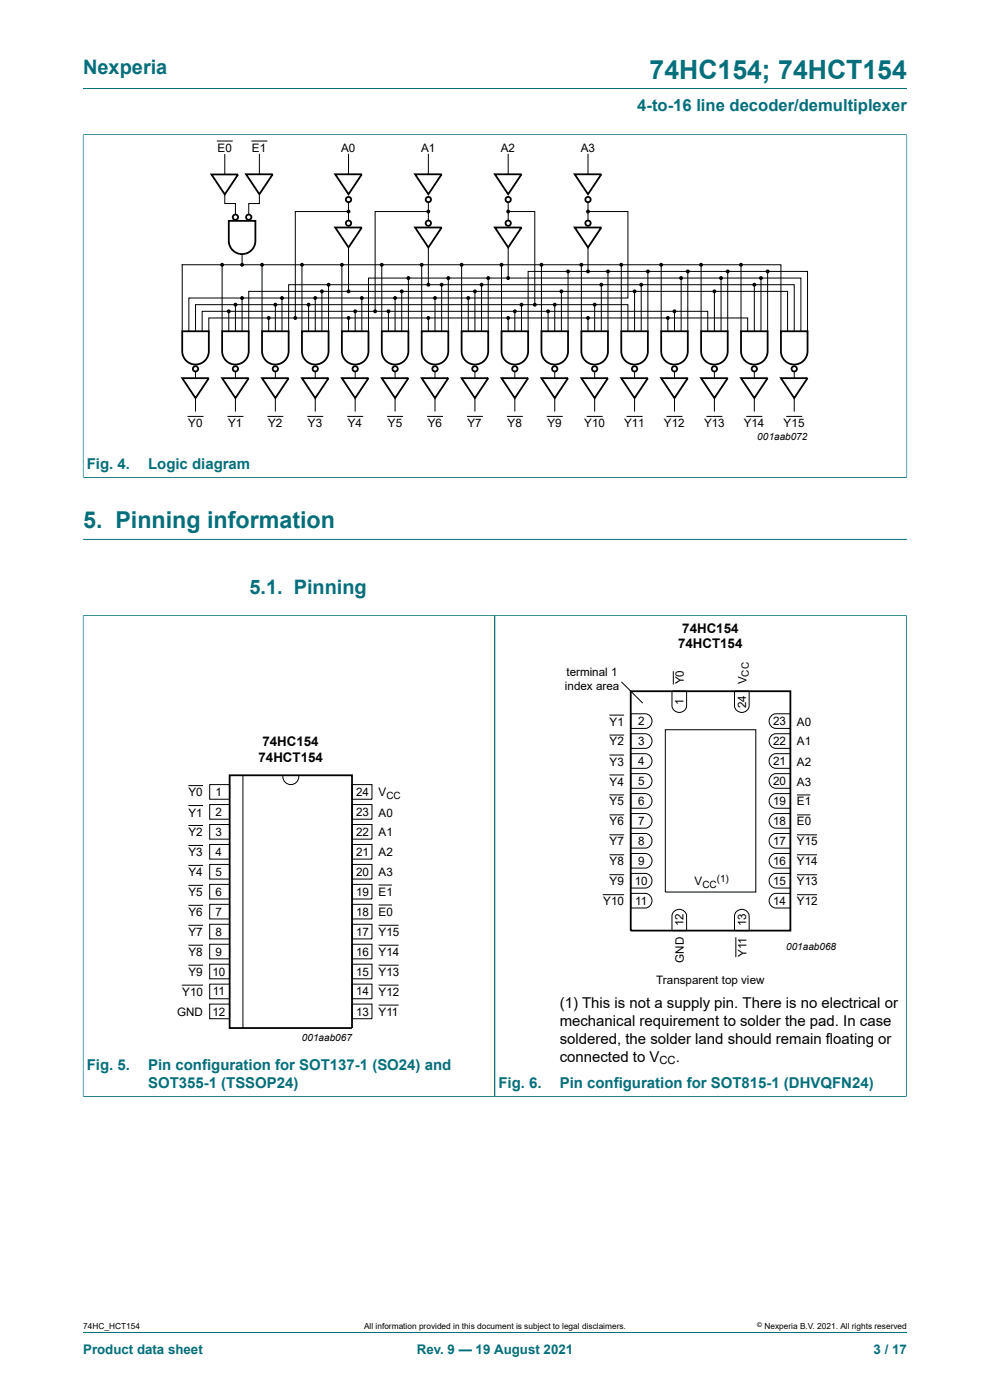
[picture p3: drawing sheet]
<svg xmlns="http://www.w3.org/2000/svg" width="210mm" height="297mm" viewBox="0 0 210 297" stroke-linecap="round" stroke-linejoin="round" font-family="sans-serif">
<path d="M17.6 18.8h174.8M17.6 28.6h174.8M17.6 28.5v72.9M192.4 28.5v72.9M17.6 101.3h174.8M17.6 114.4h174.8M17.6 130.5h174.7M17.6 130.5v102.2M105 130.5v102.1M192.3 130.5v102.2M17.6 232.6h174.7M17.6 282.6h174.8" fill="none" stroke="#036f7b" stroke-width=".21"/>
<g fill="none" stroke="#000" stroke-width=".38">
<path d="M44.9 37h5.6l-2.8 4.2zM52.2 37h5.6l-2.8 4.2zM71.1 37h5.7l-2.9 4.2zM88 37h5.7l-2.8 4.2zM105 37h5.6l-2.8 4.2zM121.9 37h5.7l-2.9 4.2zM48.5 46.9h5.7v4.2a2.82 2.82 0 0 1-2.8 2.8 2.82 2.82 0 0 1-2.9-2.8zM71.1 48.3h5.7l-2.9 4.2zM88 48.3h5.7l-2.8 4.2zM105 48.3h5.6l-2.8 4.2zM121.9 48.3h5.7l-2.9 4.2zM38.7 70.3h5.6v4.2a2.82 2.82 0 0 1-2.8 2.8 2.82 2.82 0 0 1-2.8-2.8z"/>
<path d="M47.1 70.3h5.7v4.2a2.82 2.82 0 0 1-2.9 2.8 2.82 2.82 0 0 1-2.8-2.8zM55.6 70.3h5.6v4.2a2.82 2.82 0 0 1-2.8 2.8 2.82 2.82 0 0 1-2.8-2.8zM64.1 70.3h5.6v4.2a2.82 2.82 0 0 1-2.8 2.8 2.82 2.82 0 0 1-2.8-2.8zM72.5 70.3h5.7v4.2a2.82 2.82 0 0 1-2.9 2.8 2.82 2.82 0 0 1-2.8-2.8zM81 70.3h5.6v4.2a2.82 2.82 0 0 1-2.8 2.8 2.82 2.82 0 0 1-2.8-2.8zM89.5 70.3h5.6v4.2a2.82 2.82 0 0 1-2.8 2.8 2.82 2.82 0 0 1-2.8-2.8zM97.9 70.3h5.7v4.2a2.82 2.82 0 0 1-2.9 2.8 2.82 2.82 0 0 1-2.8-2.8zM106.4 70.3h5.6v4.2a2.82 2.82 0 0 1-2.8 2.8 2.82 2.82 0 0 1-2.8-2.8zM114.9 70.3h5.6v4.2a2.82 2.82 0 0 1-2.8 2.8 2.82 2.82 0 0 1-2.8-2.8zM123.3 70.3h5.7v4.2a2.82 2.82 0 0 1-2.9 2.8 2.82 2.82 0 0 1-2.8-2.8zM131.8 70.3h5.6v4.2a2.82 2.82 0 0 1-2.8 2.8 2.82 2.82 0 0 1-2.8-2.8zM140.3 70.3h5.6v4.2a2.82 2.82 0 0 1-2.8 2.8 2.82 2.82 0 0 1-2.8-2.8z"/>
<path d="M148.7 70.3h5.7v4.2a2.82 2.82 0 0 1-2.9 2.8 2.82 2.82 0 0 1-2.8-2.8zM157.2 70.3h5.6v4.2a2.82 2.82 0 0 1-2.8 2.8 2.82 2.82 0 0 1-2.8-2.8zM165.7 70.3h5.6v4.2a2.82 2.82 0 0 1-2.8 2.8 2.82 2.82 0 0 1-2.8-2.8zM38.7 80.2h5.6l-2.8 4.3zM47.1 80.2h5.7l-2.9 4.3zM55.6 80.2h5.6l-2.8 4.3zM64.1 80.2h5.6l-2.8 4.3zM72.5 80.2h5.7l-2.9 4.3zM81 80.2h5.6l-2.8 4.3zM89.5 80.2h5.6l-2.8 4.3zM97.9 80.2h5.7l-2.9 4.3zM106.4 80.2h5.6l-2.8 4.3z"/>
<path d="M114.9 80.2h5.6l-2.8 4.3zM123.3 80.2h5.7l-2.9 4.3zM131.8 80.2h5.6l-2.8 4.3zM140.3 80.2h5.6l-2.8 4.3zM148.7 80.2h5.7l-2.9 4.3zM157.2 80.2h5.6l-2.8 4.3zM165.7 80.2h5.6l-2.8 4.3zM133.8 146.6h33.9v50.8h-33.9zM48.7 164.5h26v53.6h-26z"/>
<circle cx="49.9" cy="46.1" r=".56"/>
<circle cx="52.8" cy="46.1" r=".56"/>
<circle cx="73.9" cy="47.3" r=".56"/>
<circle cx="73.9" cy="42.3" r=".56"/>
<circle cx="90.9" cy="42.3" r=".56"/>
<circle cx="90.9" cy="47.3" r=".56"/>
<circle cx="107.8" cy="42.3" r=".56"/>
<circle cx="107.8" cy="47.3" r=".56"/>
<circle cx="124.7" cy="47.3" r=".56"/>
<circle cx="124.7" cy="42.3" r=".56"/>
<circle cx="41.5" cy="78.3" r=".56"/>
<circle cx="49.9" cy="78.3" r=".56"/>
<circle cx="58.4" cy="78.3" r=".56"/>
<circle cx="66.9" cy="78.3" r=".56"/>
<circle cx="75.3" cy="78.3" r=".56"/>
<circle cx="83.8" cy="78.3" r=".56"/>
<circle cx="92.3" cy="78.3" r=".56"/>
<circle cx="100.7" cy="78.3" r=".56"/>
<circle cx="109.2" cy="78.3" r=".56"/>
<circle cx="117.7" cy="78.3" r=".56"/>
<circle cx="126.1" cy="78.3" r=".56"/>
<circle cx="134.6" cy="78.3" r=".56"/>
<circle cx="143.1" cy="78.3" r=".56"/>
<circle cx="151.5" cy="78.3" r=".56"/>
<circle cx="160" cy="78.3" r=".56"/>
<circle cx="168.5" cy="78.3" r=".56"/>
</g>
<g fill="none" stroke="#000" stroke-width=".21">
<path d="M46 29.9h3.4M47.7 32.8v4.2M53.3 29.9h3.4M55 32.7v4.3M73.9 32.7v4.3M90.9 32.7v4.3M107.8 32.7v4.3M124.7 32.7v4.3M47.1 56.2v14.1M47.7 41.2v2h2.2v2.2M51.4 53.9v2.3M55 41.2v2h-2.2v2.3"/>
<path d="M55.6 56.2v14.1M64.1 56.2v14.1M72.5 56.2v14.1M73.9 44.9h-11.3v22.6M73.9 42.9v3.9M73.9 52.5v9.3M81 56.2v14.1M86.6 59v11.3M89.5 56.2v14.1M90.9 44.9h-11.3v21.2M90.9 42.9v3.9M90.9 52.5v7.9"/>
<path d="M95.1 59v11.3M97.9 56.2v14.1M103.6 59v11.3M106.4 56.2v14.1M107.8 44.9h5.6v19.7M107.8 42.9v3.9M107.8 52.5v6.5M114.9 56.2v14.1M120.5 57.6v12.7M123.3 56.2v14.1M124.7 44.9h8.5v18.3h-93.1v7.1M124.7 42.9v3.9"/>
<path d="M124.7 52.5v5.1M129 57.6v12.7M131.8 56.2v14.1M137.4 57.6v12.7M140.3 56.2v14.1M144.5 59v11.3M145.9 57.6v12.7M148.7 56.2v14.1M153 59v11.3M154.4 57.6v12.7M157.2 56.2v14.1M161.4 59v11.3"/>
<path d="M162.8 57.6v12.7M38.7 70.3v-14.1h127v14.1M41.5 70.3v-5.7h91.7v5.7M41.5 78.8v1.4M42.9 70.3v-4.3h107.2v4.3M44.3 70.3v-2.8h114.3v2.8M48.5 66v4.3M49.9 64.6v5.7M49.9 78.8v1.4M51.4 63.2v7.1M52.8 70.3v-8.5h114.3v8.5M57 67.5v2.8"/>
<path d="M58.4 64.6v5.7M58.4 78.8v1.4M59.8 63.2v7.1M61.2 70.3v-9.9h107.3v9.9M65.5 64.6v5.7M66.9 63.2v7.1M66.9 78.8v1.4M68.3 61.8v8.5M69.7 60.4v9.9M73.9 67.5v2.8M75.3 66v4.3M75.3 78.8v1.4"/>
<path d="M76.8 63.2v7.1M78.2 70.3v-11.3h91.7v11.3M82.4 66v4.3M83.8 63.2v7.1M83.8 78.8v1.4M85.2 61.8v8.5M90.9 67.5v2.8M92.3 63.2v7.1M92.3 78.8v1.4M93.7 60.4v9.9M99.3 63.2v7.1M100.7 61.8v8.5"/>
<path d="M100.7 78.8v1.4M102.2 60.4v9.9M107.8 67.5v2.8M109.2 66v4.3M109.2 78.8v1.4M110.6 64.6v5.7M112 70.3v-12.7h59.3v12.7M116.3 66v4.3M117.7 64.6v5.7M117.7 78.8v1.4M119.1 61.8v8.5M124.7 67.5v2.8"/>
<path d="M126.1 64.6v5.7M126.1 78.8v1.4M127.6 60.4v9.9M134.6 61.8v8.5M134.6 78.8v1.4M136 60.4v9.9M141.7 67.5v2.8M143.1 66v4.3M143.1 78.8v1.4M151.5 61.8v8.5M151.5 78.8v1.4M160 60.4v9.9"/>
<path d="M160 78.8v1.4M168.5 78.8v1.4M39.8 88.3h3.4M41.5 84.5v2.7M48.2 88.3h3.4M49.9 84.5v2.7M56.7 88.3h3.4M58.4 84.5v2.7M65.2 88.3h3.4M66.9 84.5v2.7M73.6 88.3h3.4M75.3 84.5v2.7"/>
<path d="M82.1 88.3h3.4M83.8 84.5v2.7M90.6 88.3h3.4M92.3 84.5v2.7M99 88.3h3.4M100.7 84.5v2.7M107.5 88.3h3.4M109.2 84.5v2.7M116 88.3h3.4M117.7 84.5v2.7M124.4 88.3h3.4M126.1 84.5v2.7"/>
<path d="M132.9 88.3h3.4M134.6 84.5v2.7M141.4 88.3h3.4M143.1 84.5v2.7M149.8 88.3h3.4M151.5 84.5v2.7M158.3 88.3h3.4M160 84.5v2.7M166.8 88.3h3.4M168.5 84.5v2.7M129.3 151.7h3.1M129.3 155.9h3.1"/>
<path d="M131.8 144.6l4.5 4.6M133.8 159.9h3.1a1.56 1.56 0 0 1 1.4 1.5 1.56 1.56 0 0 1-1.4 1.6h-3.1zM133.8 155.7h3.1a1.56 1.56 0 0 1 1.4 1.5 1.56 1.56 0 0 1-1.4 1.6h-3.1zM133.8 151.4h3.1a1.56 1.56 0 0 1 1.4 1.6 1.56 1.56 0 0 1-1.4 1.5h-3.1zM141.1 154.8h19.2v34.4h-19.2zM142.5 146.6h3.1v3.1a1.56 1.56 0 0 1-1.5 1.4 1.56 1.56 0 0 1-1.6-1.4zM142.8 142.4v2.8M155.8 146.6h3.1v3.1a1.56 1.56 0 0 1-1.5 1.4 1.56 1.56 0 0 1-1.6-1.4zM163.7 156l.9-.3h3.1v3.1h-3.1a1.57 1.57 0 0 1-1.4-1.2 1.57 1.57 0 0 1 .5-1.6zM163.7 151.7l.9-.3h3.1v3.1h-3.1a1.57 1.57 0 0 1-1.4-1.1 1.57 1.57 0 0 1 .5-1.7zM40 179.4h3.1M40 175.1h3.1"/>
<path d="M40 170.9h3.1M40 166.7h3.1M44.5 166.4h4.2v3.2h-4.2zM44.5 170.7h4.2v3.1h-4.2zM44.5 174.9h4.2v3.1h-4.2zM44.5 179.1h4.2v3.2h-4.2zM51.5 164.5v53.7M60 164.5a1.71 1.71 0 0 0 1.7 1.9 1.71 1.71 0 0 0 1.7-1.9M74.7 174.9h4.2v3.1h-4.2zM74.7 179.1h4.2v3.2h-4.2zM74.7 166.4h4.2v3.2h-4.2zM74.7 170.7h4.2v3.1h-4.2z"/>
<path d="M129.3 168.6h3.1M129.3 172.9h3.1M129.3 160.2h3.1M129.3 164.4h3.1M129.3 177.1h3.1M133.8 172.6h3.1a1.56 1.56 0 0 1 1.4 1.5 1.56 1.56 0 0 1-1.4 1.6h-3.1zM133.8 168.4h3.1a1.56 1.56 0 0 1 1.4 1.5 1.56 1.56 0 0 1-1.4 1.6h-3.1zM133.8 164.1h3.1a1.56 1.56 0 0 1 1.4 1.6 1.56 1.56 0 0 1-1.4 1.5h-3.1zM133.8 176.8h3.1a1.56 1.56 0 0 1 1.4 1.6 1.56 1.56 0 0 1-1.4 1.5h-3.1zM163.7 177.1l.9-.3h3.1v3.1h-3.1a1.57 1.57 0 0 1-1.4-1.1 1.57 1.57 0 0 1 .5-1.7zM163.7 172.9l.9-.3h3.1v3.1h-3.1a1.57 1.57 0 0 1-1.4-1.1 1.57 1.57 0 0 1 .5-1.7zM163.7 168.7l.9-.3h3.1v3.1h-3.1a1.57 1.57 0 0 1-1.4-1.2 1.57 1.57 0 0 1 .5-1.6z"/>
<path d="M163.7 164.4l.9-.3h3.1v3.1h-3.1a1.57 1.57 0 0 1-1.4-1.1 1.57 1.57 0 0 1 .5-1.7zM163.7 160.2l.9-.3h3.1v3.1h-3.1a1.57 1.57 0 0 1-1.4-1.1 1.57 1.57 0 0 1 .5-1.7zM169.1 168.6h2.8M169.1 172.9h2.8M169.1 177.1h4.2M40 196.3h3.1M40 192.1h3.1M40 187.8h3.1M40 183.6h3.1M44.5 183.4h4.2v3.1h-4.2zM44.5 187.6h4.2v3.1h-4.2zM44.5 191.8h4.2v3.2h-4.2z"/>
<path d="M44.5 196.1h4.2v3.1h-4.2zM74.7 191.8h4.2v3.2h-4.2zM74.7 196.1h4.2v3.1h-4.2zM74.7 183.4h4.2v3.1h-4.2zM74.7 187.6h4.2v3.1h-4.2zM80.3 187.8h2.8M80.3 192h2.8M80.3 196.3h4.2M127.9 189.8h4.5M129.3 181.3h3.1M129.3 185.6h3.1M133.8 189.5h3.1a1.56 1.56 0 0 1 1.4 1.6 1.56 1.56 0 0 1-1.4 1.5h-3.1z"/>
<path d="M133.8 185.3h3.1a1.56 1.56 0 0 1 1.4 1.5 1.56 1.56 0 0 1-1.4 1.6h-3.1zM133.8 181.1h3.1a1.56 1.56 0 0 1 1.4 1.5 1.56 1.56 0 0 1-1.4 1.6h-3.1zM142.9 193.5a1.57 1.57 0 0 1 1.6-.5 1.57 1.57 0 0 1 1.1 1.3v3.1h-3.1v-3.1zM156.1 198.8v4.3M156.1 193.5a1.57 1.57 0 0 1 1.7-.5 1.57 1.57 0 0 1 1.1 1.3v3.1h-3.1v-3.1zM163.7 189.8l.9-.3h3.1v3.1h-3.1a1.57 1.57 0 0 1-1.4-1.1 1.57 1.57 0 0 1 .5-1.7zM163.7 185.6l.9-.3h3.1v3.1h-3.1a1.57 1.57 0 0 1-1.4-1.1 1.57 1.57 0 0 1 .5-1.7zM163.7 181.4l.9-.3h3.1v3.1h-3.1a1.57 1.57 0 0 1-1.4-1.2 1.57 1.57 0 0 1 .5-1.6zM169.1 189.8h4.2M169.1 185.6h4.2M169.1 181.3h4.2M38.6 209h4.5"/>
<path d="M40 200.5h3.1M40 204.8h3.1M44.5 200.3h4.2v3.1h-4.2zM44.5 204.5h4.2v3.1h-4.2zM44.5 208.8h4.2v3.1h-4.2zM44.5 213h4.2v3.1h-4.2zM74.7 208.8h4.2v3.1h-4.2zM74.7 213h4.2v3.1h-4.2zM74.7 200.3h4.2v3.1h-4.2zM74.7 204.5h4.2v3.1h-4.2zM80.3 200.5h4.2M80.3 204.8h4.2"/>
<path d="M80.3 209h4.2M80.3 213.2h4.2"/>
</g>
<g fill="#000">
<circle cx="47.1" cy="56.2" r=".28"/>
<circle cx="51.4" cy="56.2" r=".28"/>
<circle cx="55.6" cy="56.2" r=".28"/>
<circle cx="64.1" cy="56.2" r=".28"/>
<circle cx="72.5" cy="56.2" r=".28"/>
<circle cx="73.9" cy="44.9" r=".28"/>
<circle cx="81" cy="56.2" r=".28"/>
<circle cx="86.6" cy="59" r=".28"/>
<circle cx="89.5" cy="56.2" r=".28"/>
<circle cx="90.9" cy="44.9" r=".28"/>
<circle cx="95.1" cy="59" r=".28"/>
<circle cx="97.9" cy="56.2" r=".28"/>
<circle cx="103.6" cy="59" r=".28"/>
<circle cx="106.4" cy="56.2" r=".28"/>
<circle cx="107.8" cy="44.9" r=".28"/>
<circle cx="107.8" cy="59" r=".28"/>
<circle cx="114.9" cy="56.2" r=".28"/>
<circle cx="120.5" cy="57.6" r=".28"/>
<circle cx="123.3" cy="56.2" r=".28"/>
<circle cx="124.7" cy="44.9" r=".28"/>
<circle cx="124.7" cy="57.6" r=".28"/>
<circle cx="129" cy="57.6" r=".28"/>
<circle cx="131.8" cy="56.2" r=".28"/>
<circle cx="137.4" cy="57.6" r=".28"/>
<circle cx="140.3" cy="56.2" r=".28"/>
<circle cx="144.5" cy="59" r=".28"/>
<circle cx="145.9" cy="57.6" r=".28"/>
<circle cx="148.7" cy="56.2" r=".28"/>
<circle cx="153" cy="59" r=".28"/>
<circle cx="154.4" cy="57.6" r=".28"/>
<circle cx="157.2" cy="56.2" r=".28"/>
<circle cx="161.4" cy="59" r=".28"/>
<circle cx="162.8" cy="57.6" r=".28"/>
<circle cx="48.5" cy="66" r=".28"/>
<circle cx="49.9" cy="64.6" r=".28"/>
<circle cx="51.4" cy="63.2" r=".28"/>
<circle cx="57" cy="67.5" r=".28"/>
<circle cx="58.4" cy="64.6" r=".28"/>
<circle cx="59.8" cy="63.2" r=".28"/>
<circle cx="62.6" cy="67.5" r=".28"/>
<circle cx="65.5" cy="64.6" r=".28"/>
<circle cx="66.9" cy="63.2" r=".28"/>
<circle cx="68.3" cy="61.8" r=".28"/>
<circle cx="69.7" cy="60.4" r=".28"/>
<circle cx="73.9" cy="67.5" r=".28"/>
<circle cx="73.9" cy="61.8" r=".28"/>
<circle cx="75.3" cy="66" r=".28"/>
<circle cx="76.8" cy="63.2" r=".28"/>
<circle cx="79.6" cy="66" r=".28"/>
<circle cx="82.4" cy="66" r=".28"/>
<circle cx="83.8" cy="63.2" r=".28"/>
<circle cx="85.2" cy="61.8" r=".28"/>
<circle cx="90.9" cy="67.5" r=".28"/>
<circle cx="90.9" cy="60.4" r=".28"/>
<circle cx="92.3" cy="63.2" r=".28"/>
<circle cx="93.7" cy="60.4" r=".28"/>
<circle cx="99.3" cy="63.2" r=".28"/>
<circle cx="100.7" cy="61.8" r=".28"/>
<circle cx="102.2" cy="60.4" r=".28"/>
<circle cx="107.8" cy="67.5" r=".28"/>
<circle cx="109.2" cy="66" r=".28"/>
<circle cx="110.6" cy="64.6" r=".28"/>
<circle cx="113.4" cy="64.6" r=".28"/>
<circle cx="116.3" cy="66" r=".28"/>
<circle cx="117.7" cy="64.6" r=".28"/>
<circle cx="119.1" cy="61.8" r=".28"/>
<circle cx="124.7" cy="67.5" r=".28"/>
<circle cx="126.1" cy="64.6" r=".28"/>
<circle cx="127.6" cy="60.4" r=".28"/>
<circle cx="134.6" cy="61.8" r=".28"/>
<circle cx="136" cy="60.4" r=".28"/>
<circle cx="141.7" cy="67.5" r=".28"/>
<circle cx="143.1" cy="66" r=".28"/>
<circle cx="151.5" cy="61.8" r=".28"/>
<circle cx="160" cy="60.4" r=".28"/>
</g>
<g fill="none" stroke="#000" stroke-width=".25">
<circle cx="47.1" cy="56.2" r=".28"/>
<circle cx="51.4" cy="56.2" r=".28"/>
<circle cx="55.6" cy="56.2" r=".28"/>
<circle cx="64.1" cy="56.2" r=".28"/>
<circle cx="72.5" cy="56.2" r=".28"/>
<circle cx="73.9" cy="44.9" r=".28"/>
<circle cx="81" cy="56.2" r=".28"/>
<circle cx="86.6" cy="59" r=".28"/>
<circle cx="89.5" cy="56.2" r=".28"/>
<circle cx="90.9" cy="44.9" r=".28"/>
<circle cx="95.1" cy="59" r=".28"/>
<circle cx="97.9" cy="56.2" r=".28"/>
<circle cx="103.6" cy="59" r=".28"/>
<circle cx="106.4" cy="56.2" r=".28"/>
<circle cx="107.8" cy="44.9" r=".28"/>
<circle cx="107.8" cy="59" r=".28"/>
<circle cx="114.9" cy="56.2" r=".28"/>
<circle cx="120.5" cy="57.6" r=".28"/>
<circle cx="123.3" cy="56.2" r=".28"/>
<circle cx="124.7" cy="44.9" r=".28"/>
<circle cx="124.7" cy="57.6" r=".28"/>
<circle cx="129" cy="57.6" r=".28"/>
<circle cx="131.8" cy="56.2" r=".28"/>
<circle cx="137.4" cy="57.6" r=".28"/>
<circle cx="140.3" cy="56.2" r=".28"/>
<circle cx="144.5" cy="59" r=".28"/>
<circle cx="145.9" cy="57.6" r=".28"/>
<circle cx="148.7" cy="56.2" r=".28"/>
<circle cx="153" cy="59" r=".28"/>
<circle cx="154.4" cy="57.6" r=".28"/>
<circle cx="157.2" cy="56.2" r=".28"/>
<circle cx="161.4" cy="59" r=".28"/>
<circle cx="162.8" cy="57.6" r=".28"/>
<circle cx="48.5" cy="66" r=".28"/>
<circle cx="49.9" cy="64.6" r=".28"/>
<circle cx="51.4" cy="63.2" r=".28"/>
<circle cx="57" cy="67.5" r=".28"/>
<circle cx="58.4" cy="64.6" r=".28"/>
<circle cx="59.8" cy="63.2" r=".28"/>
<circle cx="62.6" cy="67.5" r=".28"/>
<circle cx="65.5" cy="64.6" r=".28"/>
<circle cx="66.9" cy="63.2" r=".28"/>
<circle cx="68.3" cy="61.8" r=".28"/>
<circle cx="69.7" cy="60.4" r=".28"/>
<circle cx="73.9" cy="67.5" r=".28"/>
<circle cx="73.9" cy="61.8" r=".28"/>
<circle cx="75.3" cy="66" r=".28"/>
<circle cx="76.8" cy="63.2" r=".28"/>
<circle cx="79.6" cy="66" r=".28"/>
<circle cx="82.4" cy="66" r=".28"/>
<circle cx="83.8" cy="63.2" r=".28"/>
<circle cx="85.2" cy="61.8" r=".28"/>
<circle cx="90.9" cy="67.5" r=".28"/>
<circle cx="90.9" cy="60.4" r=".28"/>
<circle cx="92.3" cy="63.2" r=".28"/>
<circle cx="93.7" cy="60.4" r=".28"/>
<circle cx="99.3" cy="63.2" r=".28"/>
<circle cx="100.7" cy="61.8" r=".28"/>
<circle cx="102.2" cy="60.4" r=".28"/>
<circle cx="107.8" cy="67.5" r=".28"/>
<circle cx="109.2" cy="66" r=".28"/>
<circle cx="110.6" cy="64.6" r=".28"/>
<circle cx="113.4" cy="64.6" r=".28"/>
<circle cx="116.3" cy="66" r=".28"/>
<circle cx="117.7" cy="64.6" r=".28"/>
<circle cx="119.1" cy="61.8" r=".28"/>
<circle cx="124.7" cy="67.5" r=".28"/>
<circle cx="126.1" cy="64.6" r=".28"/>
<circle cx="127.6" cy="60.4" r=".28"/>
<circle cx="134.6" cy="61.8" r=".28"/>
<circle cx="136" cy="60.4" r=".28"/>
<circle cx="141.7" cy="67.5" r=".28"/>
<circle cx="143.1" cy="66" r=".28"/>
<circle cx="151.5" cy="61.8" r=".28"/>
<circle cx="160" cy="60.4" r=".28"/>
</g>
<text font-size="5.6" fill="#036f7b" x="137.8" y="16.8">74HC154; 74HCT154</text>
<text font-size="4.9" fill="#036f7b" x="17.6" y="112.1">5. Pinning information</text>
<g font-size="4.2" fill="#036f7b">
<text x="17.6" y="15.6">Nexperia</text>
<text x="52.9" y="125.9">5.1. Pinning</text>
</g>
<text font-size="3.5" fill="#036f7b" x="135.2" y="23.7">4-to-16 line decoder/demultiplexer</text>
<g font-size="3.2" fill="#036f7b">
<text x="18.4" y="99.4">Fig. 4.</text>
<text x="31.4" y="99.4">Logic diagram</text>
<text x="18.4" y="227">Fig. 5.</text>
<text x="31.4" y="227">Pin configuration for SOT137-1 (SO24) and</text>
<text x="31.4" y="230.8">SOT355-1 (TSSOP24)</text>
<text x="105.7" y="230.8">Fig. 6.</text>
<text x="118.7" y="230.8">Pin configuration for SOT815-1 (DHVQFN24)</text>
</g>
<g font-size="3.2">
<text x="118.7" y="213.8">(1) This is not a supply pin. There is no electrical or</text>
<text x="118.7" y="217.6">mechanical requirement to solder the pad. In case</text>
<text x="118.7" y="221.4">soldered, the solder land should remain floating or</text>
<text x="118.7" y="225.2">connected to V</text>
<text x="143.3" y="225.2">.</text>
</g>
<g font-size="2.8">
<text x="143.8" y="137.6">74HCT154</text>
<text x="144.7" y="134.2">74HC154</text>
<text x="54.9" y="161.7">74HCT154</text>
<text x="55.7" y="158.3">74HC154</text>
</g>
<g font-size="2.8" fill="#036f7b">
<text x="17.6" y="287.2">Product data sheet</text>
<text x="88.4" y="287.2">Rev. 9 — 19 August 2021</text>
<text x="185.3" y="287.2">3 / 17</text>
</g>
<g font-size="2.5">
<text x="46.2" y="32.2">E0</text>
<text x="53.5" y="32.2">E1</text>
<text x="72.4" y="32.2">A0</text>
<text x="89.3" y="32.2">A1</text>
<text x="106.2" y="32.2">A2</text>
<text x="123.2" y="32.2">A3</text>
<text x="39.9" y="90.6">Y0</text>
<text x="48.4" y="90.6">Y1</text>
<text x="56.9" y="90.6">Y2</text>
<text x="65.3" y="90.6">Y3</text>
<text x="73.8" y="90.6">Y4</text>
<text x="82.3" y="90.6">Y5</text>
<text x="90.7" y="90.6">Y6</text>
<text x="99.2" y="90.6">Y7</text>
<text x="107.7" y="90.6">Y8</text>
<text x="116.1" y="90.6">Y9</text>
<text x="123.9" y="90.6">Y10</text>
<text x="132.4" y="90.6">Y11</text>
<text x="140.8" y="90.6">Y12</text>
<text x="149.3" y="90.6">Y13</text>
<text x="157.8" y="90.6">Y14</text>
<text x="166.2" y="90.6">Y15</text>
<text x="120.2" y="143.5">terminal 1</text>
<text x="119.8" y="146.5">index area</text>
<text x="145" y="149.5" transform="rotate(-90 145 149.5)">1</text>
<text x="145.1" y="145.2" transform="rotate(-90 145.1 145.2)">Y0</text>
<text x="158.3" y="145.2" transform="rotate(-90 158.3 145.2)">V</text>
<text x="129.3" y="154">Y1</text>
<text x="135.3" y="153.9">2</text>
<text x="158.3" y="150.2" transform="rotate(-90 158.3 150.2)">24</text>
<text x="164" y="153.9">23</text>
<text x="169.1" y="154">A0</text>
<text x="129.3" y="158.1">Y2</text>
<text x="135.3" y="158.1">3</text>
<text x="164" y="158.1">22</text>
<text x="169.1" y="158.1">A1</text>
<text x="129.3" y="166.7">Y4</text>
<text x="129.3" y="162.4">Y3</text>
<text x="135.3" y="166.6">5</text>
<text x="135.3" y="162.3">4</text>
<text x="164" y="166.6">20</text>
<text x="164" y="162.3">21</text>
<text x="169.1" y="166.7">A3</text>
<text x="169.1" y="162.4">A2</text>
<text x="40" y="169">Y0</text>
<text x="40" y="173.2">Y1</text>
<text x="45.7" y="168.9">1</text>
<text x="45.7" y="173.1">2</text>
<text x="75.5" y="168.9">24</text>
<text x="75.5" y="173.1">23</text>
<text x="80.3" y="169">V</text>
<text x="80.3" y="173.2">A0</text>
<text x="129.3" y="170.8">Y5</text>
<text x="135.3" y="170.8">6</text>
<text x="164" y="170.8">19</text>
<text x="169.1" y="170.8">E1</text>
<text x="40" y="177.4">Y2</text>
<text x="45.7" y="177.3">3</text>
<text x="75.5" y="177.3">22</text>
<text x="80.3" y="177.4">A1</text>
<text x="129.3" y="179.4">Y7</text>
<text x="129.3" y="175.1">Y6</text>
<text x="135.3" y="179.3">8</text>
<text x="135.3" y="175">7</text>
<text x="164" y="179.3">17</text>
<text x="164" y="175">18</text>
<text x="169.1" y="179.4">Y15</text>
<text x="169.1" y="175.1">E0</text>
<text x="40" y="181.7">Y3</text>
<text x="40" y="185.9">Y4</text>
<text x="45.7" y="181.6">4</text>
<text x="45.7" y="185.8">5</text>
<text x="75.5" y="185.8">20</text>
<text x="75.5" y="181.6">21</text>
<text x="80.3" y="181.7">A2</text>
<text x="80.3" y="185.9">A3</text>
<text x="129.3" y="183.5">Y8</text>
<text x="135.3" y="183.5">9</text>
<text x="164" y="183.5">16</text>
<text x="169.1" y="183.5">Y14</text>
<text x="40" y="190.1">Y5</text>
<text x="45.7" y="190">6</text>
<text x="75.5" y="190">19</text>
<text x="80.3" y="190.1">E1</text>
<text x="129.3" y="187.8">Y9</text>
<text x="134.6" y="187.7">10</text>
<text x="134.8" y="192">11</text>
<text x="147.3" y="187.8">V</text>
<text x="164" y="192">14</text>
<text x="164" y="187.7">15</text>
<text x="169.1" y="187.8">Y13</text>
<text x="40" y="194.4">Y6</text>
<text x="45.7" y="194.3">7</text>
<text x="75.5" y="194.3">18</text>
<text x="80.3" y="194.4">E0</text>
<text x="128" y="192.1">Y10</text>
<text x="145" y="196.5" transform="rotate(-90 145 196.5)">12</text>
<text x="158.3" y="196.5" transform="rotate(-90 158.3 196.5)">13</text>
<text x="169.1" y="192.1">Y12</text>
<text x="40" y="198.6">Y7</text>
<text x="40" y="202.8">Y8</text>
<text x="45.7" y="198.5">8</text>
<text x="45.7" y="202.7">9</text>
<text x="75.5" y="202.7">16</text>
<text x="75.5" y="198.5">17</text>
<text x="80.3" y="198.6">Y15</text>
<text x="80.3" y="202.8">Y14</text>
<text x="158.3" y="203" transform="rotate(-90 158.3 203)">Y11</text>
<text x="40" y="207.1">Y9</text>
<text x="45.1" y="207">10</text>
<text x="75.5" y="207">15</text>
<text x="80.3" y="207.1">Y13</text>
<text x="139.2" y="208.7">Transparent top view</text>
<text x="145.1" y="204.3" transform="rotate(-90 145.1 204.3)">GND</text>
<text x="37.6" y="215.5">GND</text>
<text x="38.7" y="211.3">Y10</text>
<text x="45.1" y="215.4">12</text>
<text x="45.1" y="211.2">11</text>
<text x="75.5" y="211.2">14</text>
<text x="75.5" y="215.4">13</text>
<text x="80.3" y="211.3">Y12</text>
<text x="80.3" y="215.5">Y11</text>
</g>
<text font-size="2.4" x="139.9" y="225.8">CC</text>
<g font-size="2.1">
<text x="160.6" y="93.4">001aab072</text>
<text x="158.8" y="143.5" transform="rotate(-90 158.8 143.5)">CC</text>
<text x="82" y="169.5">CC</text>
<text x="149" y="188.3">CC</text>
<text x="152" y="187">(1)</text>
<text x="166.8" y="201.6">001aab068</text>
<text x="64.1" y="220.9">001aab067</text>
</g>
<g font-size="1.8">
<text x="17.6" y="282">74HC_HCT154</text>
<text x="77.2" y="282">All information provided in this document is subject to legal disclaimers.</text>
<text x="162.2" y="282">Nexperia B.V. 2021. All rights reserved</text>
</g>
<text font-size="1.4" x="160.6" y="281.6">©</text>
</svg>
